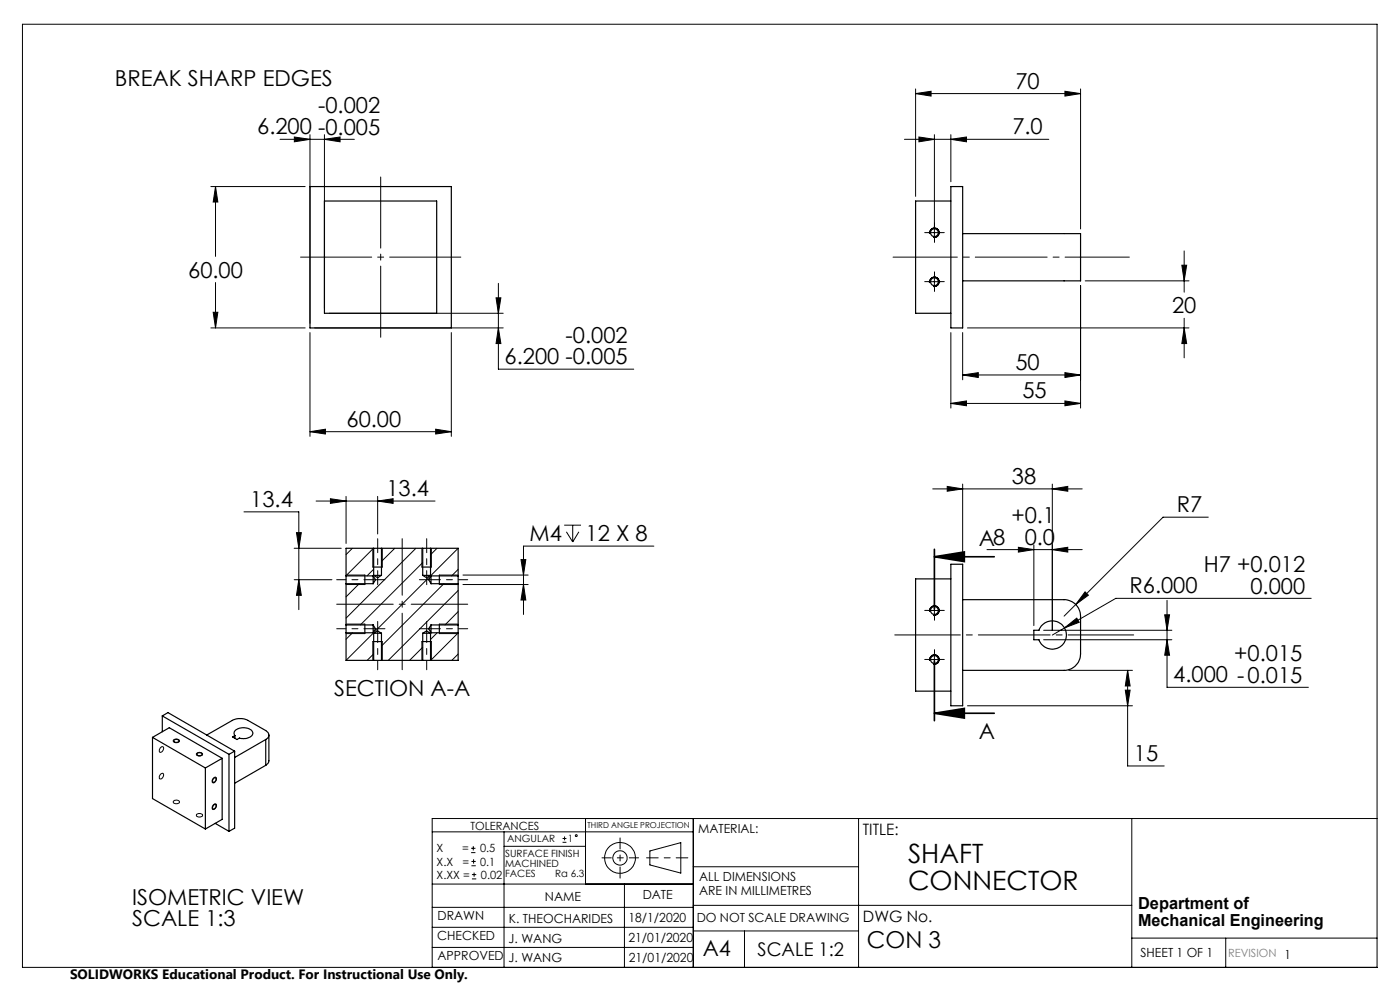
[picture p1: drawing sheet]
<svg xmlns="http://www.w3.org/2000/svg" width="297mm" height="210mm" viewBox="0 0 297 210" stroke-linecap="round" stroke-linejoin="round" font-family="sans-serif">
<g fill="none" stroke="#000" stroke-width=".21">
<path d="M4.8 5.1h287.3v200.1h-287.3zM194.2 19.9l3.3-.5v1zM194.2 18.9v22.8M194.2 19.9h35M225.9 19.4l3.3 .5-3.3 .5zM229.2 18.9v29.7M44.7 39.6h20M45.7 39.6l.5 3.3h-1zM45.7 39.6v14.8M59.4 29.6h15.8M62.4 29.1l3.4 .5-3.4 .5zM65.8 28.6v40"/>
<path d="M68.8 29.6l3.3-.5v1zM68.8 28.6v36.9M191.9 29.6h30.6M194.9 29.1l3.3 .5-3.3 .5zM198.2 28.6v22M201.7 29.6l3.3-.5v1zM201.7 28.6v10M45.7 59.9v9.7M197 49.3h2.5M197 59.8h2.5M197.3 49.6a1 1 0 0 1 .9-1.2 1 1 0 0 1 1 1.1 1 1 0 0 1-1.2 .8M198.2 58.5v2.5"/>
<path d="M230.2 59.6h22M250.7 56.3h1l-.5 3.3zM251.2 53.2v8.8M44.7 69.6h20M45.2 66.2h1l-.5 3.4zM65.8 70.5v22.1M66.7 69.6h40.1M69.9 66.5h36.9M95.7 70.5v22.1M105.2 63.2h1.1l-.6 3.3zM105.7 69.6l.6 3.3h-1.1zM105.7 60.1v18.2h28.7"/>
<path d="M197.3 60a1 1 0 0 1 .9-1.2 1 1 0 0 1 1 1.1 1 1 0 0 1-1.2 .8M201.7 70.5v16.1M204.2 79.5l3.3-.5v1.1zM204.2 70.5v10.1M204.2 79.5h25M205.2 69.6h47M225.9 79l3.3 .5-3.3 .6zM229.2 60.6v26M251.2 69.6l.5 3.3h-1zM251.2 67.5v8.4M65.8 91.6l3.2-.6v1.1zM65.8 91.6h29.9"/>
<path d="M92.4 91l3.3 .6-3.3 .5zM201.7 85.6l3.3-.6v1.1zM201.7 85.6h27.5M225.9 85l3.3 .6-3.3 .5zM51.8 108.6h11.6v20.7M62.4 116.3h10M62.9 113h1l-.5 3.3zM67.1 106.3h25.2M70.1 105.8l3.3 .5-3.3 .5zM73.4 105.3v10M74.8 116.3l-1.4 1.3M79.1 116.3v4"/>
<path d="M79.2 116.3l-5.8 5.8M80.1 106.3l3.3-.5v1zM80.1 105.3v8M81.1 116.3v4M83.7 116.3l-2.8 2.8M88.2 116.3l-14.8 14.8M89.5 116.3v4M89.7 119.3l-13.3 13.3M91.5 116.3v4M92.7 116.3l-1.4 1.4M97.2 116.3l-23.8 23.8M110.5 118.7h1l-.4 3.3z"/>
<path d="M119.7 111.4h3.6M120.2 112.8l1.3 2.2M121.5 111.4v3.6M122.8 112.8l-1.3 2.2M138.7 115.8h-27.6v14.5M197.9 103.7h31.7M200.9 103.2l3.3 .5-3.3 .5zM204.2 102.7v16M209.4 116.6h20.2M216 116.1l3.3 .5-3.3 .5zM219.3 115.6v17.1M223.2 116.6l3.3-.5v1z"/>
<path d="M223.2 103.7l3.3-.5v1zM223.2 102.7v31M256.3 109.7h-9.6l-21 21M62.4 123h8M63.4 123l.5 3.3h-1zM73.4 124h4M73.4 122h4M73.4 134.4h4M73.4 132.4h4M74.8 134.2l-1.4 1.4M76.2 123.8l-2.8 2.8M79.1 136.1v4"/>
<path d="M79.3 120.7l-1.4 1.5M79.3 138.7l-1.4 1.4M81.1 136.1v4M89.5 136.1v4M89.7 137.3l-2.8 2.8M91.5 136.1v4M92.7 134.2l-1.4 1.4M93.2 124h4M93.2 122h4M93.2 134.4h4M93.2 132.4h4M94.2 123.8l-13.3 13.2"/>
<path d="M97.2 120.8l-1.4 1.4M97.2 125.3l-14.8 14.8M97.2 129.7l-2.8 2.9M97.2 134.3l-5.8 5.8M97.2 138.7l-1.4 1.4M98.2 124h13.8M98.2 122h13.8M111.1 124l.4 3.3h-1zM197 129.5h2.5M197 139.9h2.5M197.3 129.7a1 1 0 0 1 .9-1.2 1 1 0 0 1 1 1.1 1 1 0 0 1-1.2 .9M198.2 128.3v2.5"/>
<path d="M198.2 138.7v2.4M221.4 133.7h27.2M221.4 135.7h27.2M225.8 133.2l2.6-2.1 .6 .9zM225.8 133.2l-2.6 1.5M230.2 125.5l.7 .8-2.7 1.9zM247.1 130.4h1l-.5 3.3zM247.6 135.7l.5 3.3h-1zM247.6 127.3v18.5h30M278.2 126.9h-41.5l-10.9 6.3M34.1 158.6l.3-.2a.62 .62 0 0 1 .3 .6 .62 .62 0 0 1-.5 .6 .43 .43 0 0 1-.5-.3 .43 .43 0 0 1 .2-.6zM36.8 157a.83 .83 0 0 1 1.3 .2 .72 .72 0 0 1-.7 .3 .72 .72 0 0 1-.6-.5z"/>
<path d="M41.7 159.9a.76 .76 0 0 1 1.3 .2 .73 .73 0 0 1-.8 .3 .73 .73 0 0 1-.5-.5zM197.3 140.2a.99 .99 0 0 1 .8-1.3 .99 .99 0 0 1 1.1 1.1 .99 .99 0 0 1-1.2 .9M205.2 149.7h35M226.7 142.2h13.5M238.7 146.4h1l-.5 3.3zM239.2 142.2l.5 3.3h-1zM239.2 142.2v20.3h7.8M34.1 164.2l.2-.1a.38 .38 0 0 1 .5 .2 .38 .38 0 0 1-.2 .5l-.1 .1a.42 .42 0 0 1-.6 .3 .42 .42 0 0 1 0-.7zM36.9 169.9a.67 .67 0 0 1 .7-.2 .67 .67 0 0 1 .4 .6 .76 .76 0 0 1-1.2-.3zM41.7 172.8a.76 .76 0 0 1 1.3 .2 .74 .74 0 0 1-.7 .3 .74 .74 0 0 1-.6-.4zM45.2 165.1a.4 .4 0 0 1 .7-.2 .4 .4 0 0 1-.1 .7v.1a.42 .42 0 0 1-.7 .3 .42 .42 0 0 1 0-.7zM45.2 170.8a.41 .41 0 0 1 .7-.2 .41 .41 0 0 1-.1 .7v.1a.42 .42 0 0 1-.7 .3 .42 .42 0 0 1 0-.7z"/>
<path d="M91.7 176.5h55.4M99.9 179.9h1M100.4 179.5v.9M106.9 176.5v28.7M106.9 179.5h17.3M119.3 178.7h.9M119.3 177.9h.9M119.8 177.4v.9M124.2 173.6v13.9M147.1 173.6v31.6M182.1 173.6v31.6M240.1 173.6v31.6"/>
<path d="M292.1 173.6h-200.4v31.6M91.7 196.7h55.4M91.7 192.5h55.4M91.7 187.5h55.4M99.9 180.9h1M100 183.6h.9M100 182.7h.9M100.1 186.4h.9M100.1 185.5h.9M100.5 182.3v.9M100.6 185.1v.9M132.5 187.5v17.7"/>
<path d="M137.9 180.5l6.5-1.8v6.5l-6.5-1.7zM147.1 183.9h35M147.1 197.5h35M147.1 192h93M157.9 197.5v7.7M240.1 199h52M260 199v6.2M91.7 201h55.4"/>
<circle cx="122.2" cy="177.3" r=".2"/>
<circle cx="131.5" cy="182" r="1.52"/>
<circle cx="131.5" cy="182" r="3.3"/>
</g>
<path d="M145.9 182h-8.7" fill="none" stroke="#000" stroke-width=".21" stroke-dasharray="15.2 1.3 1.3 1.3" stroke-dashoffset="12.8"/>
<path d="M131.5 177.7v8.6" fill="none" stroke="#000" stroke-width=".21" stroke-dasharray="15.2 1.3 1.3 1.3" stroke-dashoffset="12.9"/>
<path d="M79.2 133.4h-7.8M79.2 123h-7.8M80.1 134.3v7.8M90.5 134.3v7.8M91.5 123h7.7M91.5 133.4h7.7M127.7 182h7.8" fill="none" stroke="#000" stroke-width=".21" stroke-dasharray="15.2 1.3 1.3 1.3" stroke-dashoffset="13.3"/>
<path d="M198.2 118.1l6.4-1v2zM198.2 118.1h12.7M198.2 116.5v12.7M198.2 151.3l6.4-1v2zM198.2 140.2v12.7M198.2 151.3h12.7" fill="none" stroke="#000" stroke-width=".35"/>
<path d="M189.5 54.5h50.1" fill="none" stroke="#000" stroke-width=".21" stroke-dasharray="15.2 1.3 1.3 1.3" stroke-dashoffset="1.6"/>
<path d="M189.8 134.7h50.7" fill="none" stroke="#000" stroke-width=".21" stroke-dasharray="15.2 1.3 1.3 1.3" stroke-dashoffset="1.3"/>
<path d="M80.8 37.5v34M97.8 54.5h-34" fill="none" stroke="#000" stroke-width=".21" stroke-dasharray="15.2 1.3 1.3 1.3" stroke-dashoffset=".1"/>
<path d="M85.3 114.3v27.8M99.2 128.2h-27.8" fill="none" stroke="#000" stroke-width=".21" stroke-dasharray="15.2 1.3 1.3 1.3" stroke-dashoffset="3.2"/>
<g fill="none" stroke="#000" stroke-width=".21" stroke-dasharray="15.2 1.3 1.3 1.3">
<path d="M197 49.3h-.8M197 59.7h-.8M198.2 48.1v-.8M198.2 50.6v.8M198.2 58.5v-.8M199.5 49.3h.8M199.5 59.7h.8M198.2 61v.8M79.2 133.4h2.5M79.2 123h2.5M80.1 134.3v-2.5M90.5 134.3v-2.5"/>
<path d="M91.5 123h-2.5M91.5 133.4h-2.5M197 129.5h-.8M197 139.9h-.8M198.2 128.2v-.8M198.2 130.7v.9M198.2 138.6v-.8M199.5 129.5h.8M199.5 139.9h.8M198.2 141.1v.9"/>
</g>
<path d="M80.1 114.3v9.7M90.5 114.3v9.7" fill="none" stroke="#000" stroke-width=".21" stroke-dasharray="15.2 1.3 1.3 1.3" stroke-dashoffset="12.3"/>
<g fill="none" stroke="#000" stroke-width=".25">
<path d="M65.8 39.6h29.9v30h-29.9zM201.7 39.6h2.5v30h-2.5zM68.8 42.6h23.8v23.9h-23.8zM201.7 42.6h-7.5v23.9h7.5M204.2 49.6h25v10h-25M79.3 116.3h1.6M79.3 116.3h-5.9v5.9M79.3 116.3v5.8M80.9 116.3h8.8M80.9 116.3v5.8M89.7 116.3h1.6M89.7 116.3v5.8"/>
<path d="M91.3 116.3h5.9v5.9M91.3 116.3v5.8M201.7 119.7h2.5v30h-2.5zM73.4 122.2v1.6M73.4 132.6v1.6M73.4 122.2h5.8M73.4 123.8v8.8M73.4 134.2v5.9h5.9M73.4 123.8h5.8M73.4 132.6h5.8M73.4 134.2h5.8M77.4 122v2"/>
<path d="M77.4 132.4v2M79.1 120.3h2M79.1 136.1h2M79.2 122.2v1.6M79.2 132.6v1.6M79.2 122.2l.5 .8-.5 .8M79.2 132.6l.5 .8-.5 .8M79.3 122.1h1.6M79.3 134.3h1.6M79.3 134.3v5.8M79.3 122.1l.8 .4 .8-.4M79.3 134.3l.8-.5 .8 .5"/>
<path d="M80.9 134.3v5.8M89.5 120.3h2M89.5 136.1h2M89.7 134.3h1.6M89.7 122.1h1.6M89.7 134.3v5.8M89.7 122.1l.8 .4 .8-.4M89.7 134.3l.8-.5 .8 .5M91.3 134.3v5.8M91.4 132.6v1.6M91.4 122.2v1.6M91.4 122.2h5.8"/>
<path d="M91.4 122.2l-.5 .8 .5 .8M91.4 123.8h5.8M91.4 132.6h5.8M91.4 132.6l-.5 .8 .5 .8M91.4 134.2h5.8M93.2 122v2M93.2 132.4v2M97.2 132.6v1.6M97.2 122.2v1.6M97.2 123.8v8.8M97.2 134.2v5.9h-5.9M201.7 122.8h-7.5v23.8h7.5"/>
<path d="M204.2 127.2h21.5a3.5 3.5 0 0 1 3.5 3.5v8a3.5 3.5 0 0 1-3.5 3.5h-21.5M219.3 133.7h1.1a3 3 0 0 1 4.6-1.4 3 3 0 0 1 0 4.8 3 3 0 0 1-4.6-1.4h-1.1zM32.3 156.4l3.6-2 11.2 6.5M32.3 156.4l11.3 6.5M32.3 156.4v13l11.3 6.5M34.4 151.9v3.3M34.4 151.9l14.2 8.1M34.4 151.9l1.2-.7 14.2 8.1M36.9 157l.5-.2a.35 .35 0 0 1 .6 .3 .35 .35 0 0 1-.5 .4h-.2a.32 .32 0 0 1-.3-.1 .32 .32 0 0 1-.1-.4zM41.9 159.8l.5-.1a.33 .33 0 0 1 .5 .3 .33 .33 0 0 1-.5 .3 .35 .35 0 0 1-.5-.1 .35 .35 0 0 1 0-.4zM43.9 155.9l5.6-3.2 1.1-.3 1.2 .1 .6 .2 4 2.3a1.01 1.01 0 0 1 .6 .9 1.01 1.01 0 0 1-.6 1M49.8 159.3l-1.2 .7"/>
<path d="M49.8 159.3v16.4l-1.2 .6M49.8 156v.6M50 154.9a2.66 2.66 0 0 1 3.6 .4 1.09 1.09 0 0 1-1.1 1.3l-.9 .1-.8-.1-.5 .3-1-.6 .5-.3a.74 .74 0 0 1 .2-1.1zM56.4 156.9l-6.6 3.8M56.4 156.9v5.4M57 155.9v5.6l-.2 .5-.4 .3M79.3 140.1h1.6M80.9 140.1h8.8M89.7 140.1h1.6M43.6 162.9v13M45.3 165.2a.36 .36 0 0 1 .5-.1 .36 .36 0 0 1-.1 .6 .36 .36 0 0 1-.5 .2 .36 .36 0 0 1 0-.6zM45.3 170.8a.32 .32 0 0 1 .5-.1 .32 .32 0 0 1 0 .5 .39 .39 0 0 1-.3 .4 .39 .39 0 0 1-.5-.2 .39 .39 0 0 1 .3-.5z"/>
<path d="M45.6 174.7l3 1.6M47.1 160.9l-3.5 2M47.1 160.9v12.9l-3.5 2.1M48.6 160v16.3M56.4 162.3l-6.6 3.8"/>
<circle cx="198.2" cy="59.8" r=".84"/>
<circle cx="198.2" cy="49.4" r=".83"/>
<circle cx="198.2" cy="129.5" r=".84"/>
<circle cx="198.2" cy="139.9" r=".83"/>
</g>
<g fill="#000">
<path d="M225.9 19.4l3.3 .5-3.3 .5zM194.2 19.9l3.3-.5v1zM223.2 116.6l3.3-.5v1zM216 116.1l3.3 .5-3.3 .5z"/>
<path d="M204.2 79.5l3.3-.5v1.1zM225.9 79l3.3 .5-3.3 .6zM201.7 85.6l3.3-.6v1.1zM225.9 85l3.3 .6-3.3 .5zM194.9 29.1l3.3 .5-3.3 .5zM201.7 29.6l3.3-.5v1zM251.2 69.6l.5 3.3h-1zM250.7 56.3h1l-.5 3.3zM238.7 146.4h1l-.5 3.3zM239.2 142.2l.5 3.3h-1zM225.8 133.2l3.2-1.2-.6-.9zM200.9 103.2l3.3 .5-3.3 .5zM223.2 103.7l3.3-.5v1zM230.2 125.5l-2 2.7 2.7-1.9zM247.1 130.4h1l-.5 3.3zM247.6 135.7l.5 3.3h-1zM65.8 91.6l3.2-.6v1.1zM92.4 91l3.3 .6-3.3 .5zM45.2 66.2h1l-.5 3.4zM45.7 39.6l.5 3.3h-1zM62.4 29.1l3.4 .5-3.4 .5zM68.8 29.6l3.3-.5v1zM105.7 69.6l.6 3.3h-1.1zM105.2 63.2h1.1l-.6 3.3zM111.1 124l.4 3.3h-1zM110.5 118.7h1l-.4 3.3zM62.9 113h1l-.5 3.3zM63.4 123l.5 3.3h-1z"/>
<path d="M70.1 105.8l3.3 .5-3.3 .5zM80.1 106.3l3.3-.5v1z"/>
<path d="M198.2 118.1l6.4-1v2zM198.2 151.3l6.4-1v2z"/>
</g>
<g font-size="5.6">
<text x="192.6" y="183.2">SHAFT</text>
<text x="192.6" y="188.8">CONNECTOR</text>
</g>
<text font-size="4.9" x="183.9" y="201">CON 3</text>
<g font-size="4.7">
<text x="24.4" y="18.2">BREAK SHARP EDGES</text>
<text x="215.4" y="18.8">70</text>
<text x="54.6" y="28.5">6.200 -0.005</text>
<text x="67.5" y="24">-0.002</text>
<text x="214.8" y="28.5">7.0</text>
<text x="39.9" y="58.9">60.00</text>
<text x="248.7" y="66.5">20</text>
<text x="107.1" y="77.3">6.200 -0.005</text>
<text x="120" y="72.8">-0.002</text>
<text x="215.4" y="78.5">50</text>
<text x="216.9" y="84.5">55</text>
<text x="73.5" y="90.5">60.00</text>
<text x="53.1" y="107.6">13.4</text>
<text x="82" y="105.3">13.4</text>
<text x="214.7" y="102.7">38</text>
<text x="214.6" y="111">+0.1</text>
<text x="249.6" y="108.7">R7</text>
<text x="112.4" y="114.8">M4</text>
<text x="124.2" y="114.8">12 X 8</text>
<text x="207.7" y="115.9">A8</text>
<text x="217.4" y="115.6">0.0</text>
<text x="239.6" y="125.8">R6.000</text>
<text x="255.4" y="121.4">H7 +0.012</text>
<text x="265.3" y="125.9">0.000</text>
<text x="261.8" y="140.3">+0.015</text>
<text x="70.9" y="147.7">SECTION A-A</text>
<text x="248.9" y="144.7">4.000 -0.015</text>
<text x="207.7" y="156.7">A</text>
<text x="240.5" y="161.4">15</text>
<text x="28" y="192">ISOMETRIC VIEW</text>
<text x="28" y="196.5">SCALE 1:3</text>
<text x="149.1" y="202.9">A4</text>
</g>
<text font-size="4" x="160.7" y="202.8">SCALE 1:2</text>
<g font-size="3.5">
<text x="241.4" y="192.8">Department of</text>
<text x="241.4" y="196.3">Mechanical Engineering</text>
</g>
<g font-size="3.3">
<text x="183" y="177.2">TITLE:</text>
<text x="183.1" y="195.7">DWG No.</text>
</g>
<text font-size="2.9" x="14.9" y="207.6">SOLIDWORKS Educational Product. For Instructional Use Only.</text>
<g font-size="2.7">
<text x="148.1" y="176.7">MATERIAL:</text>
<text x="115.6" y="191">NAME</text>
<text x="136.3" y="190.8">DATE</text>
<text x="148.3" y="186.8">ALL DIMENSIONS</text>
<text x="148.3" y="189.8">ARE IN MILLIMETRES</text>
<text x="92.8" y="195.2">DRAWN</text>
<text x="107.9" y="195.7">K. THEOCHARIDES</text>
<text x="133.3" y="195.6">18/1/2020</text>
<text x="147.8" y="195.7">DO NOT SCALE DRAWING</text>
<text x="92.8" y="199.3">CHECKED</text>
<text x="92.8" y="203.6">APPROVED</text>
<text x="107.9" y="199.9">J. WANG</text>
<text x="133.3" y="199.8">21/01/2020</text>
<text x="242" y="203">SHEET 1 OF 1</text>
<text x="107.9" y="204.1">J. WANG</text>
<text x="133.4" y="204">21/01/2020</text>
</g>
<g font-size="2.4">
<text x="99.8" y="176">TOLERANCES</text>
<text x="92.6" y="180.8">X</text>
<text x="92.6" y="183.6">X.X</text>
<text x="98" y="180.8">=</text>
<text x="98.1" y="183.6">=</text>
<text x="101.8" y="180.8">0.5</text>
<text x="101.9" y="183.6">0.1</text>
<text x="92.6" y="186.4">X.XX =</text>
<text x="102" y="186.4">0.02</text>
</g>
<text font-size="2.4" fill="#808080" x="260.6" y="203">REVISION 1</text>
<g font-size="2.1">
<text x="107.6" y="178.6">ANGULAR</text>
<text x="120.5" y="178.6">1</text>
<text x="107.2" y="181.8">SURFACE FINISH</text>
<text x="107.2" y="183.9">MACHINED</text>
<text x="107.2" y="186">FACES</text>
<text x="117.8" y="186">Ra 6.3</text>
</g>
<text font-size="1.7" x="124.6" y="175.7">THIRD ANGLE PROJECTION</text>
</svg>
